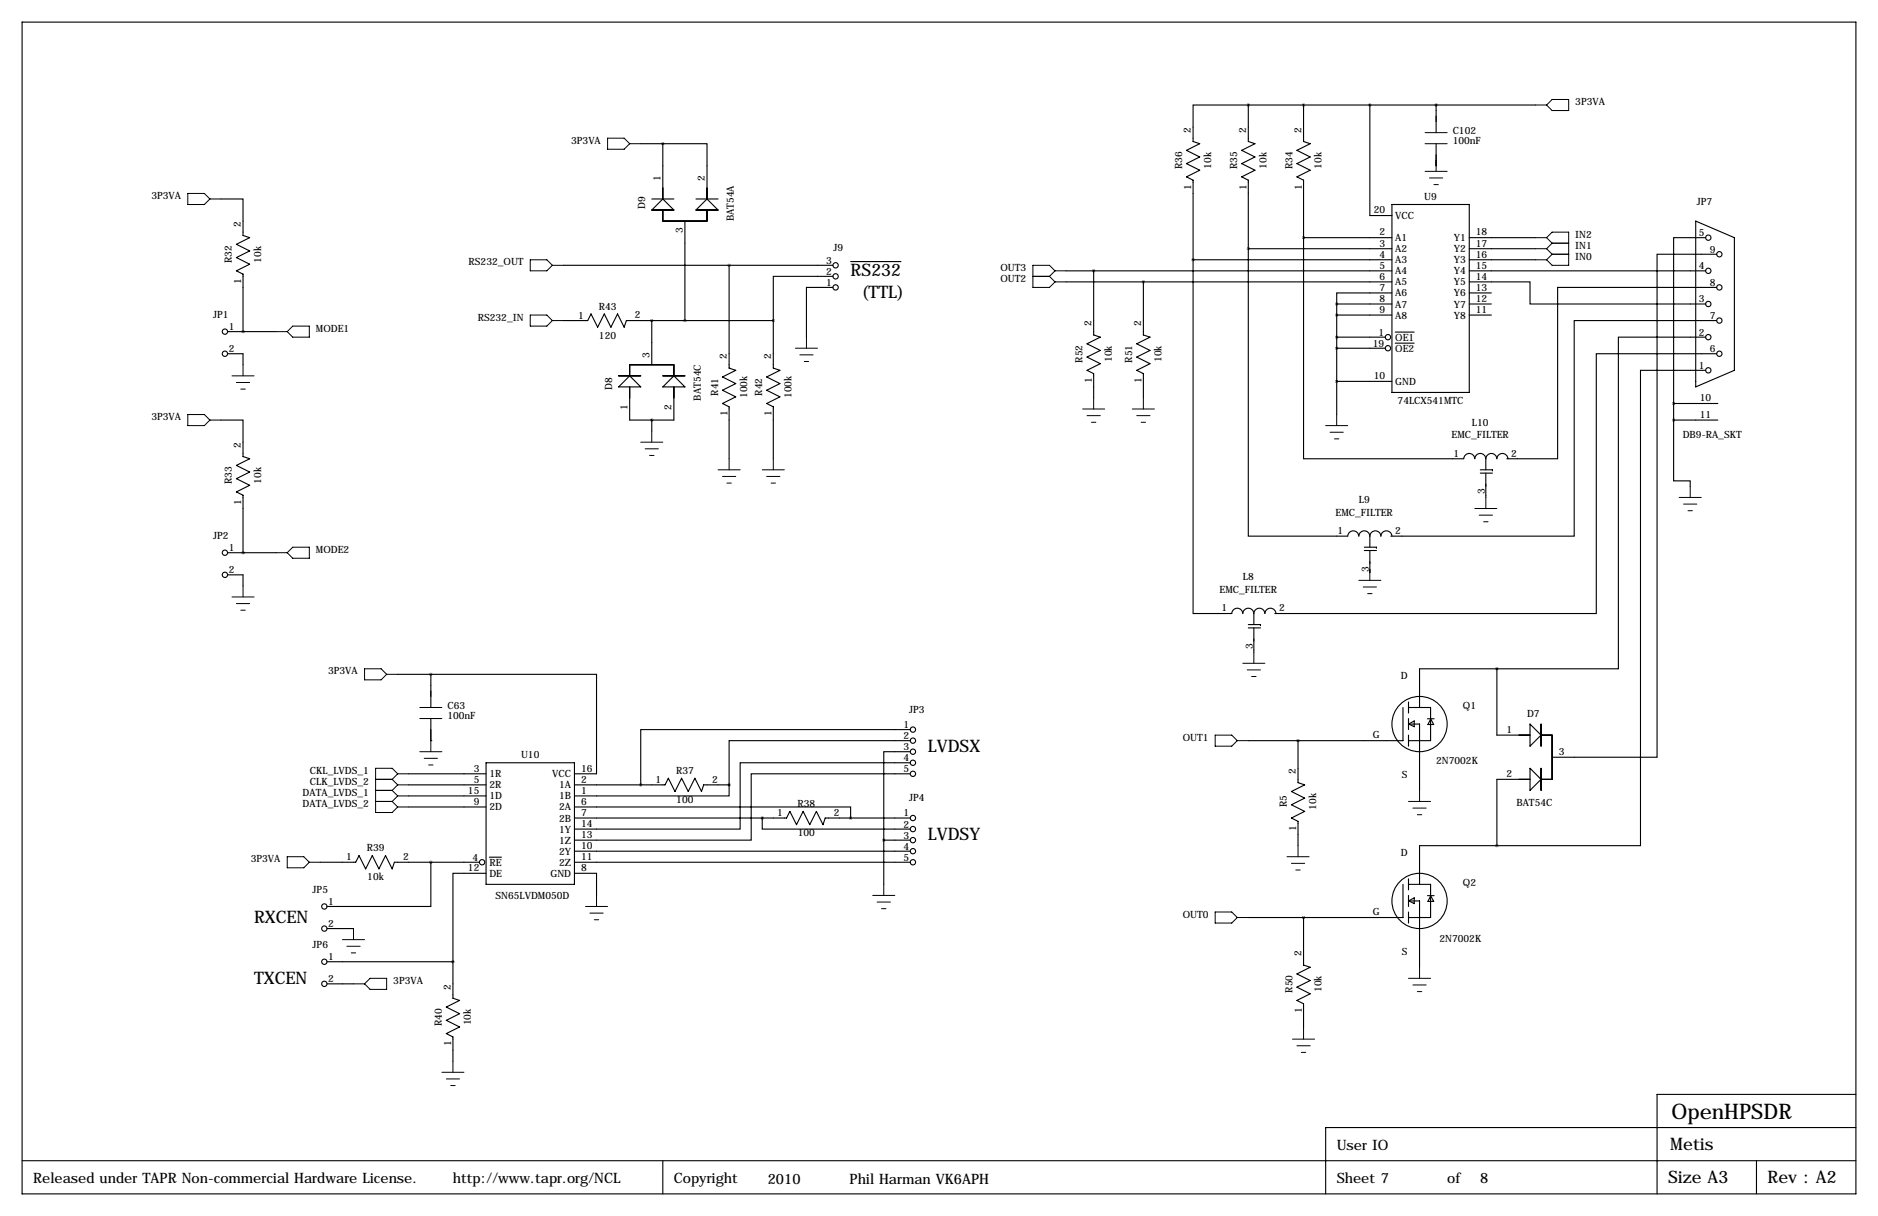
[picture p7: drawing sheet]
<svg xmlns="http://www.w3.org/2000/svg" width="432mm" height="279mm" viewBox="0 0 432 279" stroke-linecap="round" stroke-linejoin="round" font-family="sans-serif">
<g fill="none" stroke="#000" stroke-width=".25">
<path d="M5.1 5.1h421.6v269.2h-421.6zM147.3 33h5.1M152.4 33h10.2v12.7M152.4 33v12.7M287 24.1h-12.7v8.4l1.5 .5-3 1.5 3 1.6-3 1.5 3 1.5-3 1.5 1.5 .8v18.3M287 24.1v8.4l1.5 .5-3 1.5 3 1.6-3 1.5 3 1.5-3 1.5 1.5 .8v15.8M287 24.1h66.1M299.7 24.1v8.4l1.5 .5-3 1.5 3 1.6-3 1.5 3 1.5-3 1.5 1.5 .8v13.2M315 24.1v25.4h5M330.2 24.1v6.4M330.2 33v5.1M50.8 45.7h5.1v8.4l1.5 .5-3 1.5 3 1.6-3 1.5 3 1.5-3 1.5 1.5 .8v13.2"/>
<path d="M149.9 48.3l2.5-2.6 2.5 2.6zM149.9 45.7h5M152.4 48.3v2.5h10.2v-2.5M157.5 50.8v22.9M160 45.7h5.1M162.6 45.7l2.5 2.6h-5.1zM274.3 59.7v81.3h8.9a1.27 1.27 0 0 1 1.3-1.2 1.27 1.27 0 0 1 1.2 1.2 1.27 1.27 0 0 1 1.3-1.2 1.27 1.27 0 0 1 1.3 1.2M274.3 59.7h45.7M287 57.2v66h22.9a1.27 1.27 0 0 1 1.3-1.2 1.27 1.27 0 0 1 1.2 1.2 1.27 1.27 0 0 1 1.3-1.2 1.27 1.27 0 0 1 1.3 1.2M287 57.2h33M299.7 54.6v50.8h36.9a1.27 1.27 0 0 1 1.2-1.2 1.27 1.27 0 0 1 1.3 1.2 1.27 1.27 0 0 1 1.3-1.2 1.27 1.27 0 0 1 1.2 1.2M299.7 54.6h20.3"/>
<path d="M320 47h17.8v43.2h-17.8zM337.8 54.6h15.3M337.8 57.2h15.3M337.8 59.7h15.3M389.9 50.8l8.9 3.8v30.5l-8.9 3.8zM392.2 54.6h-7.4v38.1M394.7 58.4h-13.7v115.6h-24.1M52.3 76.2h11.2M55.9 76.2h.1M129.5 61h62M129.5 73.7h5.6l.8-1.6 1.5 3.1 1.5-3.1 1.6 3.1 1.5-3.1 1.5 3.1 .5-1.5h33.8M149.9 73.7v10.1"/>
<path d="M167.6 61v23.6l1.6 .5-3.1 1.5 3.1 1.5-3.1 1.6 3.1 1.5-3.1 1.5 1.5 .8v11.9M177.8 73.7v10.9l1.5 .5-3 1.5 3 1.5-3 1.6 3 1.5-3 1.5 1.5 .8v11.9M191.5 66h-6.1v11.5M191.5 63.5h-13.7v10.2M195.6 60.1h11.5M245.1 62.2h74.9M245.1 64.8h74.9M251.5 62.2v14.8l1.5 .5-3.1 1.5 3.1 1.5-3.1 1.5 3.1 1.6-3.1 1.5 1.6 .8v5.5M262.9 64.8v12.2l1.5 .5-3 1.5 3 1.5-3 1.5 3 1.6-3 1.5 1.5 .8v5.5M307.3 69.8h12.7M307.3 72.4h12.7M307.3 77.5h11.2"/>
<path d="M307.3 69.8v25.4M320 67.3h-12.7v2.5M320.8 76.3h4.4M320.8 78.8h4.4M337.8 64.8h14v5h40.4M337.8 62.2h54.4M337.8 67.3h5.1M337.8 69.8h5.1M337.8 72.4h5.1M392.2 77.5h-20.1v76.2h-27.9M394.7 66h-36.6v39.4h-11.6M394.7 73.7h-32.8v49.5h-42.1"/>
<path d="M50.8 96.5h5.1v8.4l1.5 .5-3 1.5 3 1.6-3 1.5 3 1.5-3 1.5 1.5 .8v13.2M52.3 81.3h3.6v2.5M142.2 86.4h5.1M144.8 86.4l2.5 2.5h-5.1zM144.8 86.4v-2.6h10.1v2.6M144.8 88.9v7.6h10.1v-7.6M149.9 96.5v2.6M152.4 88.9l2.5-2.5 2.6 2.5zM152.4 86.4h5.1M307.3 80h11.2M307.3 87.6h12.7M384.8 96.5v14h3.8v1.3"/>
<path d="M384.8 92.7h10.2M384.8 96.5h10.2M384.8 92.7v3.8M392.2 85.1h-15v109.2h-33M394.7 81.3h-27.7v59.7h-73.9M340.4 107.9h2.8v.3M340.4 108.7h2.8M341.6 105.4v2.5M341.6 108.7v5.6M341.6 105.4a1.27 1.27 0 0 1 1.3-1.2 1.27 1.27 0 0 1 1.3 1.2M344.2 105.4a1.27 1.27 0 0 1 1.2-1.2 1.27 1.27 0 0 1 1.3 1.2M52.3 132.1h3.6v2.5"/>
<path d="M52.3 127h11.2M55.9 127h.1M313.7 125.7h2.8v.3M313.7 126.5h2.8M315 123.2v2.5M315 126.5v5.1M315 123.2a1.27 1.27 0 0 1 1.2-1.2 1.27 1.27 0 0 1 1.3 1.2 1.27 1.27 0 0 1 1.3-1.2 1.27 1.27 0 0 1 1.2 1.2M91.4 154.9h7.7M99.1 154.9h38.1v22.9h-5.1M99.1 154.9v7.7M287 143.5h2.8v.3M287 144.3h2.8"/>
<path d="M288.3 141v2.5M288.3 144.3v5.6M288.3 141a1.27 1.27 0 0 1 1.3-1.2 1.27 1.27 0 0 1 1.2 1.2 1.27 1.27 0 0 1 1.3-1.2 1.27 1.27 0 0 1 1.3 1.2M344.2 153.7h-17.8v8.9M344.2 153.7v15.2h7.6M94 177.8h17.8M99.1 170.2h.1M99.1 165.1v5.1M111.8 175.3h20.3v27.9h-20.3zM209.3 172.7h-6.1v20.3M209.3 167.6h-62v12.7M209.3 170.2h-41.7v10.1"/>
<path d="M209.3 175.3h-39.1v15.2h-38.1M209.3 177.8h-36.6v15.2h-40.6M298.4 170.2v9.6l1.6 .5-3.1 1.6 3.1 1.5-3.1 1.5 3.1 1.5-3.1 1.6 1.5 .7v5.6M322.6 162.6v7.6h-35.6M323.8 161.3v2.5M323.8 165.1v2.5M323.8 168.9v2.5M323.8 162.6h5.1v7.6h-5.1M324 166.4l1.2 .6v-1.3l-1.4 .7h2.6v15.2M328.2 165.2h1.5M328.9 165.2l.7 1.3h-1.3l.6-1.2M351.8 166.4l2.5 2.5-2.5 2.5z"/>
<path d="M351.8 176.5l2.5 2.6-2.5 2.5zM351.8 179.1h-7.6v15.2M354.3 166.4v5M354.3 176.5v5.1M354.3 168.9h2.6v10.2h-2.6M73.7 198.1h8.1l.7-1.5 1.6 3 1.5-3 1.5 3 1.5-3 1.6 3 .5-1.5h19.5M94 180.3h17.8M94 182.9h17.8M94 185.4h17.8M99.1 198.1v10.2h-23.9M112.5 197h2.8M132.1 185.4h63.5v2.6"/>
<path d="M132.1 180.3h20.8l.8-1.5 1.5 3.1 1.5-3.1 1.5 3.1 1.6-3.1 1.5 3.1 .5-1.6h5.8M132.1 198.1h77.2M132.1 188h48.7l.8-1.6 1.5 3.1 1.6-3.1 1.5 3.1 1.5-3.1 1.5 3.1 .5-1.5h19.6M132.1 195.6h77.2M167.6 180.3v2.6h-35.5M175.3 188v2.5h34M203.2 193h6.1M203.2 193v10.2M344.2 194.3h-17.8v8.9M75.2 213.4h6.1M111.8 200.7h-7.7v20.3M132.1 200.7h5.1v5"/>
<path d="M299.7 210.8v10.9l1.5 .5-3 1.6 3 1.5-3 1.5 3 1.5-3 1.6 1.5 .7v5.6M322.6 203.2v7.6h-35.6M323.8 201.9v2.6M323.8 205.7v2.6M323.8 209.5v2.6M323.8 203.2h5.1v7.6h-5.1M324 207l1.2 .6v-1.3l-1.4 .7h2.6v15.2M328.2 205.8h1.5M328.9 205.8l.7 1.3h-1.3l.6-1.2M75.2 221h28.9M75.2 226.1h6.1M104.1 221v8.4l1.6 .5-3.1 1.5 3.1 1.5-3.1 1.5 3.1 1.6-3.1 1.5 1.5 .8v5.5"/>
<path d="M426.7 259.1h-121.9v15.2M426.7 251.5h-45.7v22.8M5.1 266.7h421.6M152.4 266.7v7.6M403.9 266.7v7.6"/>
<circle cx="392.8" cy="54.6" r=".61"/>
<circle cx="395.3" cy="58.4" r=".61"/>
<circle cx="51.7" cy="76.2" r=".61"/>
<circle cx="192.1" cy="63.5" r=".61"/>
<circle cx="192.1" cy="66" r=".61"/>
<circle cx="192.1" cy="61" r=".61"/>
<circle cx="319.1" cy="77.5" r=".61"/>
<circle cx="392.8" cy="69.8" r=".61"/>
<circle cx="392.8" cy="62.2" r=".61"/>
<circle cx="392.8" cy="77.5" r=".61"/>
<circle cx="395.3" cy="66" r=".61"/>
<circle cx="395.3" cy="73.7" r=".61"/>
<circle cx="51.7" cy="81.3" r=".61"/>
<circle cx="319.1" cy="80" r=".61"/>
<circle cx="392.8" cy="85.1" r=".61"/>
<circle cx="395.3" cy="81.3" r=".61"/>
<circle cx="51.7" cy="127" r=".61"/>
<circle cx="51.7" cy="132.1" r=".61"/>
<circle cx="209.9" cy="167.6" r=".61"/>
<circle cx="209.9" cy="175.3" r=".61"/>
<circle cx="209.9" cy="177.8" r=".61"/>
<circle cx="209.9" cy="170.2" r=".61"/>
<circle cx="209.9" cy="172.7" r=".61"/>
<circle cx="326.4" cy="166.4" r="6.4"/>
<circle cx="110.8" cy="198.1" r=".61"/>
<circle cx="209.9" cy="188" r=".61"/>
<circle cx="209.9" cy="198.1" r=".61"/>
<circle cx="209.9" cy="195.6" r=".61"/>
<circle cx="209.9" cy="193" r=".61"/>
<circle cx="209.9" cy="190.5" r=".61"/>
<circle cx="74.6" cy="208.3" r=".61"/>
<circle cx="74.6" cy="213.4" r=".61"/>
<circle cx="326.4" cy="207" r="6.4"/>
<circle cx="74.6" cy="221" r=".61"/>
<circle cx="74.6" cy="226.1" r=".61"/>
</g>
<g fill="none" stroke="#000" stroke-width=".23">
<path d="M139.7 31.8h3.8l1.3 1.2-1.3 1.3h-3.8zM144.8 33h2.5M327.7 30.5h5M327.7 33h5M327.7 39.4h5M330.2 36.8v2.6M353.1 24.1h2.5M356.9 22.9h3.8v2.5h-3.8l-1.3-1.3zM43.2 44.4h3.8l1.3 1.3-1.3 1.3h-3.8zM48.3 45.7h2.5M121.9 59.7h3.8l1.3 1.3-1.3 1.2h-3.8zM328.7 40.9h3"/>
<path d="M329.7 42.4h1M353.1 54.6h2.5M353.1 57.2h2.5M353.1 59.7h2.5M355.6 54.6l1.3-1.3h3.8v7.7h-3.8l-1.3-1.3M355.6 54.6l1.3 1.3M355.6 57.2l1.3 1.2M356.9 55.9h3.8M356.9 58.4h3.8M356.9 55.9l-1.3 1.3M356.9 58.4l-1.3 1.3M63.5 76.2h2.5"/>
<path d="M66 76.2l1.3-1.3h3.8v2.6h-3.8zM121.9 72.4h3.8l1.3 1.3-1.3 1.2h-3.8zM127 61h2.5M127 73.7h2.5M185.4 77.5v2.5M237.5 63.5h3.8M241.3 63.5l1.3 1.3M242.6 62.2h2.5M242.6 62.2l-1.3 1.3M242.6 62.2l-1.3-1.2h-3.8v5h3.8l1.3-1.2M242.6 64.8h2.5M43.2 95.2h3.8l1.3 1.3-1.3 1.3h-3.8z"/>
<path d="M48.3 96.5h2.5M53.3 86.4h5.1M54.4 87.9h3M55.4 89.4h1M55.9 83.8v2.6M149.9 99.1v2.5M182.9 80h5.1M183.9 81.5h3M184.9 83.1h1M248.9 94h5.1M249.9 95.5h3.1M251 97h1"/>
<path d="M251.5 91.4v2.6M260.3 94h5.1M261.4 95.5h3M262.4 97h1M262.9 91.4v2.6M304.8 97.8h5.1M305.8 99.3h3.1M307.3 95.2v2.6M147.3 101.6h5.1M148.3 103.1h3.1M149.4 104.6h1M165.1 107.9h5.1"/>
<path d="M166.1 109.5h3.1M167.1 111h1M167.6 105.4v2.5M175.3 107.9h5M176.3 109.5h3M177.3 111h1M177.8 105.4v2.5M306.8 100.8h1M339.1 116.8h5.1M340.1 118.4h3.1M341.1 119.9h1M341.6 114.3v2.5"/>
<path d="M386.1 114.3h5.1M387.1 115.8h3M388.1 117.3h1M388.6 111.8v2.5M53.3 137.2h5.1M54.4 138.7h3M55.9 134.6v2.6M63.5 127h2.5M67.3 125.7h3.8v2.6h-3.8l-1.3-1.3zM312.4 133.3h5.1M313.4 134.9h3.1M314.5 136.4h1"/>
<path d="M315 130.8v2.5M55.4 140.2h1M83.8 153.7h3.8l1.3 1.2-1.3 1.3h-3.8zM88.9 154.9h2.5M285.8 152.4h5M286.8 153.9h3M287.8 155.4h1M288.3 149.9v2.5M86.4 179.1h3.8M90.2 179.1l1.2 1.2M91.4 177.8h2.6M91.4 177.8l-1.2 1.3"/>
<path d="M91.4 177.8l-1.2-1.3h-3.8v10.2h3.8l1.2-1.3M96.5 162.6h5.1M96.5 165.1h5.1M96.5 172.7h5.1M97.5 174.2h3.1M98.6 175.8h1M99.1 170.2v2.5M279.4 168.9h3.8l1.3 1.3-1.3 1.2h-3.8zM284.5 170.2h2.5M66 196.8h3.8l1.3 1.3-1.3 1.3h-3.8zM71.1 198.1h2.6M86.4 184.1h3.8"/>
<path d="M86.4 181.6h3.8M90.2 181.6l1.2 1.3M90.2 184.1l1.2 1.3M91.4 180.3h2.6M91.4 180.3l-1.2 1.3M91.4 182.9h2.6M91.4 182.9l-1.2 1.2M91.4 185.4h2.6M295.9 196.8h5.1M296.9 198.4h3.1M297.9 199.9h1.1M298.4 194.3v2.5"/>
<path d="M323.8 184.1h5.1M324.9 185.7h3M325.9 187.2h1M326.4 181.6v2.5M78.7 215.9h5.1M79.8 217.4h3M80.8 218.9h1M81.3 213.4v2.5M134.6 208.3h5.1M135.6 209.8h3.1M136.7 211.3h1M137.2 205.7v2.6"/>
<path d="M200.7 205.7h5M201.7 207.3h3M202.7 208.8h1M203.2 203.2v2.5M279.4 209.5h3.8l1.3 1.3-1.3 1.3h-3.8zM284.5 210.8h2.5M81.3 226.1h2.5M85.1 224.8h3.8v2.5h-3.8l-1.3-1.2zM297.2 238.8h5.1M299.7 236.2v2.6M323.8 224.8h5.1M324.9 226.3h3"/>
<path d="M325.9 227.8h1M326.4 222.2v2.6M101.6 246.4h5.1M102.6 247.9h3.1M103.6 249.4h1M104.1 243.8v2.6M298.2 240.3h3M299.2 241.8h1"/>
</g>
<path d="M307.3 69.9a.05 .05 0 0 0 .1 0 .05 .05 0 0 0-.1 0zM307.3 72.4a.05 .05 0 0 0 .1 0 .05 .05 0 0 0-.1 0zM307.3 77.5a.05 .05 0 0 0 .1 0 .05 .05 0 0 0-.1 0zM307.3 80a.05 .05 0 0 0 .1 0 .05 .05 0 0 0-.1 0zM307.3 87.6a.05 .05 0 0 0 .1 0 .05 .05 0 0 0-.1 0zM314.9 24.1a.05 .05 0 0 0 .1 0 .05 .05 0 0 0-.1 0zM344.1 153.7a.05 .05 0 0 0 .1 0 .05 .05 0 0 0-.1 0zM344.1 194.3a.05 .05 0 0 0 .1 0 .05 .05 0 0 0-.1 0zM167.6 180.3a.05 .05 0 0 0 .1 0 .05 .05 0 0 0-.1 0zM175.2 188a.05 .05 0 0 0 .1 0 .05 .05 0 0 0-.1 0zM104.1 221a.05 .05 0 0 0 .1 0 .05 .05 0 0 0-.1 0zM99 198.1a.05 .05 0 0 0 .1 0 .05 .05 0 0 0-.1 0zM99 154.9a.05 .05 0 0 0 .1 0 .05 .05 0 0 0-.1 0zM167.6 61a.05 .05 0 0 0 .1 0 .05 .05 0 0 0-.1 0zM149.8 96.5a.05 .05 0 0 0 .1 0 .05 .05 0 0 0-.1 0zM149.8 73.7a.05 .05 0 0 0 .1 0 .05 .05 0 0 0-.1 0zM298.4 170.2a.05 .05 0 0 0 .1 0 .05 .05 0 0 0-.1 0zM251.4 62.2a.05 .05 0 0 0 .1 0 .05 .05 0 0 0-.1 0z" fill="#000" stroke="#000" stroke-width=".63"/>
<text font-size="4.9" x="384.3" y="257">OpenHPSDR</text>
<g font-size="4">
<text x="195.6" y="63.5">RS232</text>
<text x="198.1" y="68.6">(TTL)</text>
<text x="213.4" y="172.7">LVDSX</text>
<text x="213.4" y="193">LVDSY</text>
<text x="58.4" y="212.1">RXCEN</text>
<text x="58.4" y="226.1">TXCEN</text>
<text x="384" y="264.2">Metis</text>
<text x="383.5" y="271.8">Size A3</text>
<text x="406.4" y="271.8">Rev : A2</text>
</g>
<g font-size="3.3">
<text x="307.3" y="264.2">User IO</text>
<text x="7.6" y="271.8">Released under TAPR Non-commercial Hardware License.</text>
<text x="104.1" y="271.8">http://www.tapr.org/NCL</text>
<text x="154.9" y="271.8">Copyright</text>
<text x="176.5" y="272">2010</text>
<text x="195.3" y="272">Phil Harman VK6APH</text>
<text x="307.3" y="271.8">Sheet 7</text>
<text x="332.7" y="271.8">of</text>
<text x="340.4" y="271.8">8</text>
</g>
<g font-size="2.3">
<text x="362.2" y="24.1">3P3VA</text>
<text x="131.3" y="33">3P3VA</text>
<text x="273.8" y="30.5" transform="rotate(-90 273.8 30.5)">2</text>
<text x="286.5" y="30.5" transform="rotate(-90 286.5 30.5)">2</text>
<text x="299.2" y="30.5" transform="rotate(-90 299.2 30.5)">2</text>
<text x="334" y="30.7">C102</text>
<text x="334" y="33.1">100nF</text>
<text x="151.9" y="41.7" transform="rotate(-90 151.9 41.7)">1</text>
<text x="162.1" y="41.7" transform="rotate(-90 162.1 41.7)">2</text>
<text x="271.8" y="38.9" transform="rotate(-90 271.8 38.9)">R36</text>
<text x="278.5" y="38.7" transform="rotate(-90 278.5 38.7)">10k</text>
<text x="284.5" y="38.9" transform="rotate(-90 284.5 38.9)">R35</text>
<text x="291.2" y="38.7" transform="rotate(-90 291.2 38.7)">10k</text>
<text x="297.2" y="38.9" transform="rotate(-90 297.2 38.9)">R34</text>
<text x="303.9" y="38.7" transform="rotate(-90 303.9 38.7)">10k</text>
<text x="34.8" y="45.7">3P3VA</text>
<text x="148.3" y="47.9" transform="rotate(-90 148.3 47.9)">D9</text>
<text x="273.9" y="43.6" transform="rotate(-90 273.9 43.6)">1</text>
<text x="286.6" y="43.6" transform="rotate(-90 286.6 43.6)">1</text>
<text x="299.3" y="43.6" transform="rotate(-90 299.3 43.6)">1</text>
<text x="327.5" y="46">U9</text>
<text x="390.1" y="47">JP7</text>
<text x="55.4" y="52.1" transform="rotate(-90 55.4 52.1)">2</text>
<text x="157" y="53.6" transform="rotate(-90 157 53.6)">3</text>
<text x="168.7" y="50.9" transform="rotate(-90 168.7 50.9)">BAT54A</text>
<text x="315.9" y="49">20</text>
<text x="320.8" y="50.3">VCC</text>
<text x="191.7" y="57.7">J9</text>
<text x="317.2" y="54.1">2</text>
<text x="317.2" y="56.6">3</text>
<text x="317.2" y="59.2">4</text>
<text x="320.8" y="55.4">A1</text>
<text x="320.8" y="58">A2</text>
<text x="334.3" y="55.4">Y1</text>
<text x="334.3" y="58">Y2</text>
<text x="339.3" y="54.1">18</text>
<text x="339.3" y="56.6">17</text>
<text x="339.3" y="59.2">16</text>
<text x="362.2" y="54.6">IN2</text>
<text x="362.2" y="57.2">IN1</text>
<text x="362.2" y="59.7">IN0</text>
<text x="390.6" y="54.3">5</text>
<text x="393.1" y="58.1">9</text>
<text x="53.3" y="60.5" transform="rotate(-90 53.3 60.5)">R32</text>
<text x="55.5" y="65.2" transform="rotate(-90 55.5 65.2)">1</text>
<text x="60" y="60.3" transform="rotate(-90 60 60.3)">10k</text>
<text x="107.7" y="61">RS232_OUT</text>
<text x="189.9" y="65.7">1</text>
<text x="189.9" y="63.1">2</text>
<text x="189.9" y="60.6">3</text>
<text x="230" y="62.2">OUT3</text>
<text x="230" y="64.8">OUT2</text>
<text x="317.2" y="61.7">5</text>
<text x="317.2" y="64.3">6</text>
<text x="320.8" y="60.5">A3</text>
<text x="320.8" y="63">A4</text>
<text x="320.8" y="65.6">A5</text>
<text x="334.3" y="60.5">Y3</text>
<text x="334.3" y="63">Y4</text>
<text x="334.3" y="65.6">Y5</text>
<text x="339.3" y="61.7">15</text>
<text x="339.3" y="64.3">14</text>
<text x="390.6" y="61.9">4</text>
<text x="393.1" y="65.7">8</text>
<text x="137.7" y="71.1">R43</text>
<text x="317.2" y="66.8">7</text>
<text x="317.2" y="69.3">8</text>
<text x="317.2" y="71.9">9</text>
<text x="320.8" y="68.1">A6</text>
<text x="320.8" y="70.7">A7</text>
<text x="334.3" y="68.1">Y6</text>
<text x="334.3" y="70.7">Y7</text>
<text x="339.3" y="66.8">13</text>
<text x="339.3" y="69.3">12</text>
<text x="339.3" y="71.9">11</text>
<text x="390.6" y="69.5">3</text>
<text x="49" y="73.2">JP1</text>
<text x="52.6" y="75.8">1</text>
<text x="72.6" y="76.2">MODE1</text>
<text x="109.9" y="73.7">RS232_IN</text>
<text x="132.9" y="73.3">1</text>
<text x="137.7" y="77.8">120</text>
<text x="146" y="73.2">2</text>
<text x="251" y="75" transform="rotate(-90 251 75)">2</text>
<text x="262.4" y="75" transform="rotate(-90 262.4 75)">2</text>
<text x="316.9" y="77.1">1</text>
<text x="320.8" y="73.2">A8</text>
<text x="334.3" y="73.2">Y8</text>
<text x="390.6" y="77.1">2</text>
<text x="393.1" y="73.3">7</text>
<text x="52.6" y="80.9">2</text>
<text x="149.4" y="82.3" transform="rotate(-90 149.4 82.3)">3</text>
<text x="167.1" y="82.6" transform="rotate(-90 167.1 82.6)">2</text>
<text x="177.3" y="82.6" transform="rotate(-90 177.3 82.6)">2</text>
<text x="248.9" y="83.3" transform="rotate(-90 248.9 83.3)">R52</text>
<text x="255.6" y="83.2" transform="rotate(-90 255.6 83.2)">10k</text>
<text x="260.3" y="83.3" transform="rotate(-90 260.3 83.3)">R51</text>
<text x="267" y="83.2" transform="rotate(-90 267 83.2)">10k</text>
<text x="315.6" y="79.7">19</text>
<text x="320.8" y="78.3">OE1</text>
<text x="320.8" y="80.8">OE2</text>
<text x="393.1" y="80.9">6</text>
<text x="140.7" y="89.6" transform="rotate(-90 140.7 89.6)">D8</text>
<text x="251.1" y="88" transform="rotate(-90 251.1 88)">1</text>
<text x="262.5" y="88" transform="rotate(-90 262.5 88)">1</text>
<text x="315.9" y="87.1">10</text>
<text x="320.8" y="88.4">GND</text>
<text x="390.6" y="84.7">1</text>
<text x="144.3" y="94.3" transform="rotate(-90 144.3 94.3)">1</text>
<text x="154.4" y="94.3" transform="rotate(-90 154.4 94.3)">2</text>
<text x="161.1" y="92" transform="rotate(-90 161.1 92)">BAT54C</text>
<text x="165.1" y="90.9" transform="rotate(-90 165.1 90.9)">R41</text>
<text x="167.2" y="95.7" transform="rotate(-90 167.2 95.7)">1</text>
<text x="171.8" y="91.5" transform="rotate(-90 171.8 91.5)">100k</text>
<text x="175.3" y="90.9" transform="rotate(-90 175.3 90.9)">R42</text>
<text x="177.4" y="95.7" transform="rotate(-90 177.4 95.7)">1</text>
<text x="182" y="91.5" transform="rotate(-90 182 91.5)">100k</text>
<text x="321.4" y="92.8">74LCX541MTC</text>
<text x="390.8" y="92.2">10</text>
<text x="34.8" y="96.5">3P3VA</text>
<text x="333.8" y="100.7">EMC_FILTER</text>
<text x="338.4" y="97.8">L10</text>
<text x="386.9" y="100.7">DB9-RA_SKT</text>
<text x="390.8" y="96">11</text>
<text x="55.4" y="102.9" transform="rotate(-90 55.4 102.9)">2</text>
<text x="334.2" y="104.9">1</text>
<text x="347.5" y="104.9">2</text>
<text x="53.3" y="111.3" transform="rotate(-90 53.3 111.3)">R33</text>
<text x="60" y="111.1" transform="rotate(-90 60 111.1)">10k</text>
<text x="341.4" y="113.6" transform="rotate(-90 341.4 113.6)">3</text>
<text x="55.5" y="116" transform="rotate(-90 55.5 116)">1</text>
<text x="307.1" y="118.5">EMC_FILTER</text>
<text x="312.4" y="115.6">L9</text>
<text x="49" y="124">JP2</text>
<text x="307.5" y="122.7">1</text>
<text x="320.8" y="122.7">2</text>
<text x="52.6" y="126.6">1</text>
<text x="52.6" y="131.7">2</text>
<text x="72.6" y="127">MODE2</text>
<text x="314.7" y="131.4" transform="rotate(-90 314.7 131.4)">3</text>
<text x="280.4" y="136.2">EMC_FILTER</text>
<text x="285.8" y="133.3">L8</text>
<text x="280.9" y="140.5">1</text>
<text x="294.1" y="140.5">2</text>
<text x="288" y="149.1" transform="rotate(-90 288 149.1)">3</text>
<text x="75.4" y="154.9">3P3VA</text>
<text x="322.1" y="156.1">D</text>
<text x="102.9" y="162.8">C63</text>
<text x="102.9" y="165.2">100nF</text>
<text x="207.7" y="167.3">1</text>
<text x="209" y="163.8">JP3</text>
<text x="336.4" y="163">Q1</text>
<text x="351.1" y="164.8">D7</text>
<text x="207.7" y="169.8">2</text>
<text x="207.7" y="172.4">3</text>
<text x="271.9" y="170.2">OUT1</text>
<text x="315.7" y="169.7">G</text>
<text x="346.4" y="168.4">1</text>
<text x="358.4" y="173.5">3</text>
<text x="71.3" y="177.8">CKL_LVDS_1</text>
<text x="108.9" y="177.3">3</text>
<text x="108.9" y="179.8">5</text>
<text x="112.5" y="178.6">1R</text>
<text x="119.8" y="174.2">U10</text>
<text x="127" y="178.6">VCC</text>
<text x="133.6" y="177.3">16</text>
<text x="133.6" y="179.8">2</text>
<text x="150.7" y="179.9">1</text>
<text x="155.4" y="177.8">R37</text>
<text x="163.8" y="179.8">2</text>
<text x="207.7" y="174.9">4</text>
<text x="207.7" y="177.4">5</text>
<text x="297.9" y="177.8" transform="rotate(-90 297.9 177.8)">2</text>
<text x="322.3" y="178.8">S</text>
<text x="330.2" y="175.6">2N7002K</text>
<text x="346.4" y="178.6">2</text>
<text x="69.6" y="182.9">DATA_LVDS_1</text>
<text x="69.6" y="185.4">DATA_LVDS_2</text>
<text x="71.3" y="180.3">CLK_LVDS_2</text>
<text x="107.6" y="182.4">15</text>
<text x="108.9" y="184.9">9</text>
<text x="112.5" y="181.1">2R</text>
<text x="112.5" y="183.7">1D</text>
<text x="128.6" y="181.1">1A</text>
<text x="128.6" y="183.7">1B</text>
<text x="133.6" y="182.4">1</text>
<text x="133.6" y="184.9">6</text>
<text x="155.5" y="184.5">100</text>
<text x="183.4" y="185.4">R38</text>
<text x="209" y="184.1">JP4</text>
<text x="295.9" y="185.5" transform="rotate(-90 295.9 185.5)">R5</text>
<text x="348.7" y="185.3">BAT54C</text>
<text x="112.5" y="186.2">2D</text>
<text x="128.6" y="186.2">2A</text>
<text x="128.6" y="188.8">2B</text>
<text x="128.6" y="191.3">1Y</text>
<text x="133.6" y="187.5">7</text>
<text x="133.6" y="190">14</text>
<text x="178.7" y="187.6">1</text>
<text x="191.7" y="187.5">2</text>
<text x="207.7" y="187.6">1</text>
<text x="207.7" y="190.1">2</text>
<text x="298" y="190.9" transform="rotate(-90 298 190.9)">1</text>
<text x="302.6" y="186.1" transform="rotate(-90 302.6 186.1)">10k</text>
<text x="79.6" y="197.7">1</text>
<text x="84.3" y="195.6">R39</text>
<text x="92.7" y="197.6">2</text>
<text x="108.7" y="197.8">4</text>
<text x="128.6" y="193.8">1Z</text>
<text x="128.6" y="196.4">2Y</text>
<text x="133.6" y="192.5">13</text>
<text x="133.6" y="195.1">10</text>
<text x="133.6" y="197.6">11</text>
<text x="183.4" y="192.1">100</text>
<text x="207.7" y="192.7">3</text>
<text x="207.7" y="195.2">4</text>
<text x="207.7" y="197.8">5</text>
<text x="322.1" y="196.7">D</text>
<text x="57.7" y="198.1">3P3VA</text>
<text x="84.4" y="202.3">10k</text>
<text x="107.6" y="200.2">12</text>
<text x="112.5" y="198.9">RE</text>
<text x="112.5" y="201.5">DE</text>
<text x="126.6" y="201.5">GND</text>
<text x="128.6" y="198.9">2Z</text>
<text x="133.6" y="200.2">8</text>
<text x="336.4" y="203.7">Q2</text>
<text x="71.9" y="205.2">JP5</text>
<text x="75.4" y="207.9">1</text>
<text x="113.9" y="206.6">SN65LVDM050D</text>
<text x="75.4" y="213">2</text>
<text x="271.9" y="210.8">OUT0</text>
<text x="315.7" y="210.3">G</text>
<text x="71.9" y="217.9">JP6</text>
<text x="75.4" y="220.6">1</text>
<text x="299.2" y="219.8" transform="rotate(-90 299.2 219.8)">2</text>
<text x="322.3" y="219.4">S</text>
<text x="331" y="216.5">2N7002K</text>
<text x="75.4" y="225.7">2</text>
<text x="90.4" y="226.1">3P3VA</text>
<text x="103.6" y="227.4" transform="rotate(-90 103.6 227.4)">2</text>
<text x="303.9" y="228" transform="rotate(-90 303.9 228)">10k</text>
<text x="297.2" y="228.1" transform="rotate(-90 297.2 228.1)">R50</text>
<text x="299.3" y="232.8" transform="rotate(-90 299.3 232.8)">1</text>
<text x="101.6" y="235.7" transform="rotate(-90 101.6 235.7)">R40</text>
<text x="108.3" y="235.6" transform="rotate(-90 108.3 235.6)">10k</text>
<text x="103.7" y="240.4" transform="rotate(-90 103.7 240.4)">1</text>
</g>
</svg>
